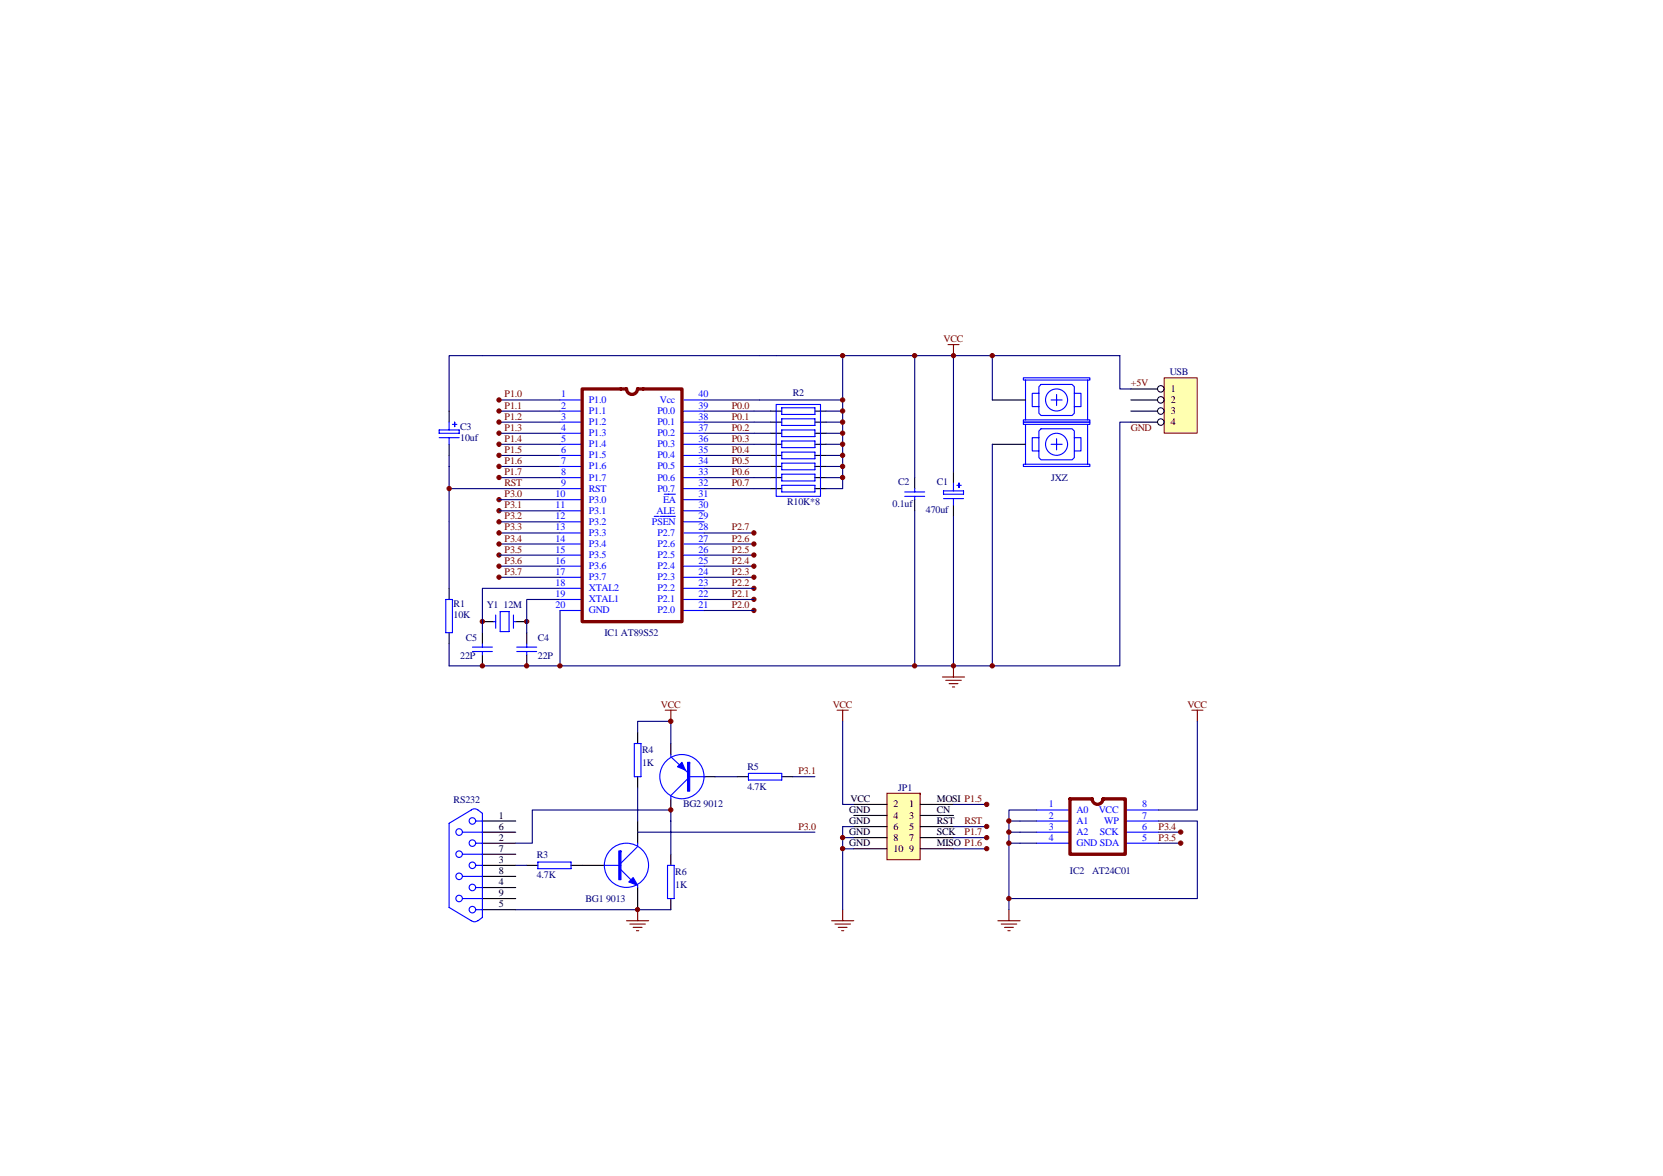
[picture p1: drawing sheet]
<svg xmlns="http://www.w3.org/2000/svg" width="297mm" height="210mm" viewBox="0 0 297 210" stroke-linecap="round" stroke-linejoin="round" font-family="sans-serif">
<path d="M80.2 105.1v1.9M80.2 113v2M86.2 113v2M86.2 116.9v2M86.2 111h2M92.1 111h2M94.1 113v2M94.1 116.9v2" fill="none" stroke="#000" stroke-width=".2"/>
<g fill="none" stroke="#00f" stroke-width=".2">
<path d="M79.6 107h1.2v6h-1.2zM84.4 116.3h3.5M84.4 115.5h3.5M86.2 115v.5M86.2 116.3v.6M88.2 111h.3M88.5 109.8v2.4M89.3 109.2h1.6v3.6h-1.6zM91.7 109.8v2.4M91.7 111h.4M92.3 116.3h3.6M92.3 115.5h3.6"/>
<path d="M94.1 115v.5M94.1 116.3v.6"/>
</g>
<path d="M86.2 63.5h49.5M125.8 71.4h9.9M80.2 87.2h19.8M80.2 93.2v11.9M89.1 97.1h10.9M89.1 95.2h10.9M89.1 93.2h10.9M125.8 87.2h8.9M125.8 81.3h8.9M100 107h-5.9v6M100 105.1h-13.8v7.9M100 109v9.9h-19.8v-3.9" fill="none" stroke="#000080" stroke-width=".2"/>
<g fill="#800000" stroke="#800000" stroke-width=".18">
<circle cx="86.2" cy="111" r=".39"/>
<circle cx="94.1" cy="111" r=".39"/>
</g>
<path d="M169.3 61.5h2M170.3 61.5v2M170.3 118.9v2M168.3 120.9h4M168.9 121.5h2.8M169.5 122.1h1.6M170.1 122.7h.4" fill="none" stroke="#800000" stroke-width=".2"/>
<path d="M208 67.5h5.8v9.8h-5.8z" fill="#ffffb0"/>
<path d="M207.9 67.5h5.9v9.8h-5.9z" fill="none" stroke="#800000" stroke-width=".18"/>
<g fill="none" stroke="#000" stroke-width=".18">
<circle cx="207.3" cy="69.4" r=".58"/>
<circle cx="207.3" cy="73.4" r=".58"/>
<circle cx="207.3" cy="75.4" r=".58"/>
<circle cx="207.3" cy="71.4" r=".58"/>
</g>
<path d="M80.2 73.4v2M80.2 79.3v2M202 69.4h4.8M202 71.4h4.8M202 73.4h4.8M202 75.4h4.8M163.4 85.3v1.9M163.4 89.2v2M170.3 84.3v2M170.3 90.2v2" fill="none" stroke="#000" stroke-width=".2"/>
<path d="M86.2 63.5h-6v9.9M125.8 73.4h8.9M125.8 75.4h8.9M125.8 77.4h8.9M125.8 79.3h8.9M80.2 81.3v11.9M89.1 83.3h10.9M89.1 81.3h10.9M125.8 83.3h8.9M125.8 85.3h8.9" fill="none" stroke="#000080" stroke-width=".2"/>
<g fill="none" stroke="#00f" stroke-width=".2">
<path d="M78.4 76.8h3.6v.6h-3.6zM78.4 78.1h3.6M80.2 75.4v1.4M80.2 78.1v1.2M80.8 75.8h.8M81.2 75.4v.8M100 71.4h4M100 73.4h4M100 75.4h4M100 77.4h4M100 79.3h4M121.8 71.4h4"/>
<path d="M121.8 73.4h4M121.8 75.4h4M121.8 77.4h4M121.8 79.3h4M100 81.3h4M100 83.3h4M100 85.3h4M100 87.2h4M100 89.2h4M100 91.2h4M100 93.2h4M100 95.2h4"/>
<path d="M100 97.1h4M100 99.1h4M116.9 92.2h.7M117.9 92.2h2.7M118.6 88.2h2M121.8 81.3h4M121.8 83.3h4M121.8 85.3h4M121.8 87.2h4M121.8 89.2h4M121.8 91.2h4M121.8 93.2h4"/>
<path d="M121.8 95.2h4M121.8 97.1h4M121.8 99.1h4M161.6 88.6h3.6M161.6 87.8h3.6M163.4 87.2v.6M163.4 88.6v.6M168.5 87.7h3.6v.5h-3.6zM168.5 89h3.6M170.3 86.3v1.4M170.3 89v1.2M170.9 86.7h.8"/>
<path d="M171.3 86.3v.8M100 101.1h4M100 103.1h4M100 105.1h4M100 107h4M100 109h4M121.8 101.1h4M121.8 103.1h4M121.8 105.1h4M121.8 107h4M121.8 109h4"/>
</g>
<path d="M113.9 69.4a.98 .98 0 0 1-1 1 .98 .98 0 0 1-1-1h-7.9v41.6h17.8v-41.6h-7.9" fill="none" stroke="#800000" stroke-width=".59"/>
<g fill="#800000" stroke="#800000" stroke-width=".18">
<circle cx="134.7" cy="105" r=".38"/>
<circle cx="134.7" cy="107" r=".38"/>
<circle cx="134.7" cy="109" r=".39"/>
</g>
<path d="M158.4 141.6v11.9h6v-11.9z" fill-rule="evenodd" fill="#ffffb0" stroke="#800000" stroke-width=".2"/>
<g fill="none" stroke="#000" stroke-width=".2">
<path d="M137.6 79.3h2M137.6 73.4h2M137.6 75.4h2M137.6 77.4h2M145.6 79.3h1.9M145.6 73.4h1.9M145.6 75.4h1.9M145.6 77.4h1.9M177.2 71.4h6M177.2 79.3h6M137.6 81.3h2M137.6 83.3h2"/>
<path d="M137.6 85.3h2M137.6 87.2h2M145.6 81.3h1.9M145.6 83.3h1.9M145.6 85.3h1.9M145.6 87.2h1.9M113.9 130.8v2M113.9 138.7v2M119.8 132.8v1.9M125.8 138.7h1.9M131.7 138.7h2M139.6 138.7h2"/>
<path d="M86.2 154.5h5.9M86.2 146.6h5.9M86.2 148.6h5.9M86.2 150.6h5.9M86.2 152.5h5.9M86.2 156.5h5.9M86.2 158.5h5.9M94.1 154.5h2M102 154.5h5.9M113.9 146.6v4M113.9 158.5v3.9M119.8 142.6v2"/>
<path d="M119.8 152.5v2M152.5 143.6h5.9M152.5 145.6h5.9M152.5 147.6h5.9M152.5 149.6h5.9M152.5 151.6h5.9M164.4 143.6h5.9M164.4 145.6h5.9M164.4 147.6h5.9M164.4 149.6h5.9M164.4 151.6h5.9M86.2 160.4h5.9"/>
<path d="M86.2 162.4h5.9M119.8 160.4v2"/>
</g>
<g fill="#800000" stroke="#800000" stroke-width=".18">
<circle cx="86.2" cy="118.9" r=".39"/>
<circle cx="94.1" cy="118.9" r=".39"/>
<circle cx="80.2" cy="87.2" r=".39"/>
<circle cx="176.2" cy="143.6" r=".39"/>
<circle cx="176.2" cy="147.6" r=".39"/>
<circle cx="176.2" cy="149.6" r=".39"/>
<circle cx="176.2" cy="151.5" r=".39"/>
<circle cx="89.1" cy="103.1" r=".38"/>
<circle cx="89.1" cy="101.1" r=".38"/>
<circle cx="89.1" cy="97.1" r=".38"/>
<circle cx="89.1" cy="95.2" r=".39"/>
<circle cx="89.1" cy="93.2" r=".38"/>
<circle cx="89.1" cy="83.3" r=".39"/>
<circle cx="89.1" cy="81.3" r=".38"/>
<circle cx="89.1" cy="85.3" r=".38"/>
<circle cx="134.7" cy="95.2" r=".39"/>
<circle cx="134.7" cy="97.1" r=".38"/>
<circle cx="134.7" cy="99.1" r=".38"/>
<circle cx="134.7" cy="101.1" r=".38"/>
<circle cx="89.1" cy="79.3" r=".39"/>
<circle cx="89.1" cy="77.3" r=".38"/>
<circle cx="89.1" cy="75.4" r=".39"/>
<circle cx="89.1" cy="73.4" r=".38"/>
<circle cx="89.1" cy="71.4" r=".38"/>
<circle cx="89.1" cy="91.2" r=".39"/>
<circle cx="89.1" cy="89.2" r=".38"/>
<circle cx="89.1" cy="99.1" r=".38"/>
<circle cx="134.7" cy="103.1" r=".38"/>
<circle cx="119.8" cy="144.6" r=".39"/>
<circle cx="113.9" cy="162.4" r=".38"/>
<circle cx="119.8" cy="128.8" r=".39"/>
<circle cx="210.9" cy="150.5" r=".39"/>
<circle cx="210.9" cy="148.6" r=".39"/>
<circle cx="150.5" cy="149.6" r=".39"/>
<circle cx="150.5" cy="151.5" r=".39"/>
<circle cx="180.2" cy="146.6" r=".39"/>
<circle cx="180.2" cy="148.6" r=".39"/>
<circle cx="180.2" cy="150.5" r=".39"/>
<circle cx="180.2" cy="160.4" r=".39"/>
<circle cx="177.2" cy="63.5" r=".39"/>
<circle cx="163.4" cy="63.5" r=".39"/>
<circle cx="100" cy="118.9" r=".39"/>
<circle cx="177.2" cy="118.9" r=".39"/>
<circle cx="163.4" cy="118.9" r=".39"/>
<circle cx="170.3" cy="63.5" r=".38"/>
<circle cx="170.3" cy="118.9" r=".38"/>
<circle cx="150.5" cy="63.5" r=".39"/>
<circle cx="150.5" cy="73.4" r=".39"/>
<circle cx="150.5" cy="75.4" r=".39"/>
<circle cx="150.5" cy="77.3" r=".39"/>
<circle cx="150.5" cy="79.3" r=".39"/>
<circle cx="150.5" cy="81.3" r=".39"/>
<circle cx="150.5" cy="83.3" r=".39"/>
<circle cx="150.5" cy="85.3" r=".39"/>
<circle cx="150.5" cy="71.4" r=".39"/>
</g>
<g fill="none" stroke="#800000" stroke-width=".2">
<path d="M118.8 126.8h2M119.8 126.8v2M149.5 126.8h2M150.5 126.8v2M212.9 126.8h2M213.9 126.8v2M111.9 164.4h4M112.5 165h2.8M113.1 165.6h1.6M113.7 166.2h.4M113.9 162.4v2M148.5 164.4h4"/>
<path d="M149.1 165h2.8M149.7 165.6h1.6M150.3 166.2h.4M150.5 162.4v2M178.2 164.4h4M178.8 165h2.8M179.4 165.6h1.6M180 166.2h.4M180.2 162.4v2"/>
</g>
<g fill="none" stroke="#000080" stroke-width=".2">
<path d="M89.1 71.4h10.9M89.1 73.4h10.9M89.1 75.4h10.9M89.1 77.4h10.9M89.1 79.3h10.9M134.7 73.4h2.9M134.7 75.4h2.9M134.7 77.4h2.9M134.7 79.3h2.9M135.7 63.5h64.3v5.9h2M135.7 71.4h14.8M147.5 73.4h3"/>
<path d="M147.5 75.4h3M147.5 77.4h3M147.5 79.3h3M150.5 63.5v23.7h-3M163.4 63.5v21.8M170.3 63.5v20.8M177.2 63.5v7.9M177.2 79.3v39.6M202 75.4h-2v43.5h-100M89.1 85.3h10.9M89.1 99.1h10.9M89.1 89.2h10.9"/>
<path d="M89.1 91.2h10.9M125.8 95.2h8.9M125.8 97.1h8.9M125.8 99.1h8.9M134.7 85.3h2.9M134.7 81.3h2.9M134.7 83.3h2.9M134.7 87.2h2.9M147.5 85.3h3M147.5 81.3h3M147.5 83.3h3M163.4 91.2v27.7"/>
<path d="M170.3 92.2v26.7M89.1 103.1h10.9M89.1 101.1h10.9M125.8 103.1h8.9M125.8 101.1h8.9M125.8 105.1h8.9M125.8 107h8.9M125.8 109h8.9M113.9 130.8v-2h5.9v4M127.7 138.7h4M141.6 138.7h4M150.5 128.8v14.8h2"/>
<path d="M213.9 128.8v15.8h-7M92.1 150.6h3v-6h24.7v7.9M92.1 154.5h2M113.9 140.7v5.9M113.9 148.6h31.7M150.5 149.6h2M150.5 151.6h2M152.5 147.6h-2v14.8M170.3 147.6h6M170.3 149.6h6M170.3 151.6h6M170.3 143.6h6"/>
<path d="M180.2 148.6h5M180.2 146.6h5M180.2 150.6h5M185.2 144.6h-5v17.8M206.9 146.6h7v13.8h-33.7M206.9 148.6h4M206.9 150.6h4M92.1 162.4h27.7"/>
</g>
<g fill="none" stroke="#00f" stroke-width=".2">
<path d="M138.6 72.2h8v16.4h-8zM139.6 72.8h6v1.2h-6zM139.6 74.8h6v1.2h-6zM139.6 76.8h6v1.2h-6zM139.6 78.7h6v1.2h-6zM182.8 67.5h11.9v.4h-11.9zM182.8 75h11.9v.4h-11.9zM182.8 75.4h11.9v.4h-11.9zM183.2 67.9v7.1M183.2 75.8v7.1M185.6 70.2h-1.2v2.4h1.2M185.6 78.1h-1.2v2.4h1.2"/>
<path d="M185.9 68.6h5.6l.4 .4v4.8l-.4 .4h-5.6l-.3-.4v-4.8zM185.9 76.6h5.6l.4 .4v4.7l-.4 .4h-5.6l-.3-.4v-4.7zM187.7 71.4h2M187.7 79.3h2M188.7 70.4v2M188.7 78.3v2M191.9 70.2h1.2v2.4h-1.2M191.9 78.1h1.2v2.4h-1.2M194.3 67.9v7.1M194.3 75.8v7.1M139.6 80.7h6v1.2h-6zM139.6 82.7h6v1.2h-6z"/>
<path d="M139.6 84.7h6v1.2h-6zM139.6 86.7h6v1.1h-6zM182.8 82.9h11.9v.4h-11.9zM113.3 132.8h1.2v5.9h-1.2zM119.8 134.7v.4l3 2.8M122.8 139.1l-3 2.9v.6M123.2 138.7h2.8M133.7 138.1h5.9v1.2h-5.9zM82.6 156.5h3.6M82.6 152.5h3.6M82.6 148.6h3.6M84.2 144.6l.6-.2 .5 .2"/>
<path d="M84.2 144.6l-4 2.4v15l4 2.4M85 154.5h1.2M85 158.5h1.2M85 150.6h1.2M85 146.6h1.2M85.4 144.6l.8 .6v18.6l-.8 .6M96.1 153.9h5.9v1.2h-5.9zM107.9 154.5h3M110.9 155.3l1.8 1.8M113.9 150.6v.6l-3 2.9M113.9 158.1v.4M119.2 154.5h1.2v5.9h-1.2z"/>
<path d="M185.2 150.6h5.9M185.2 148.6h5.9M185.2 146.6h5.9M185.2 144.6h5.9M201 150.6h5.9M201 148.6h5.9M201 146.6h5.9M201 144.6h5.9M82.6 160.4h3.6M84.2 164.4l.6 .2 .5-.2M85 162.4h1.2"/>
<circle cx="188.7" cy="79.3" r="1.97"/>
<circle cx="188.7" cy="71.4" r="1.97"/>
<circle cx="121.8" cy="138.7" r="4"/>
<circle cx="82" cy="148.6" r=".59"/>
<circle cx="82" cy="156.5" r=".58"/>
<circle cx="82" cy="152.5" r=".58"/>
<circle cx="84.4" cy="154.5" r=".58"/>
<circle cx="84.4" cy="150.5" r=".58"/>
<circle cx="84.4" cy="158.5" r=".58"/>
<circle cx="84.4" cy="146.6" r=".58"/>
<circle cx="111.9" cy="154.5" r="4"/>
<circle cx="82" cy="160.4" r=".58"/>
<circle cx="84.4" cy="162.4" r=".58"/>
</g>
<g fill="#00f" stroke="#00f" stroke-width=".2">
<path d="M121 136.9l.8-.8 .6 1.4z"/>
<path d="M113.1 156.7l.8 1.4-1.6-.6z"/>
<path d="M122.8 136.1v5.2h.4v-5.2z" fill-rule="evenodd"/>
<path d="M110.5 151.9v5.2h.4v-5.2z" fill-rule="evenodd"/>
</g>
<path d="M197 142.6a.97 .97 0 0 1-.9 1 .97 .97 0 0 1-1-1h-4v9.9h9.9v-9.9h-4" fill="none" stroke="#800000" stroke-width=".59"/>
<g font-size="1.8" fill="#800000">
<text x="168.5" y="61.1">VCC</text>
<text x="90.1" y="71">P1.0</text>
<text x="202" y="69">+5V</text>
<text x="90.1" y="72.9">P1.1</text>
<text x="90.1" y="74.9">P1.2</text>
<text x="90.1" y="76.9">P1.3</text>
<text x="130.7" y="72.9">P0.0</text>
<text x="130.7" y="74.9">P0.1</text>
<text x="130.7" y="76.9">P0.2</text>
<text x="202" y="76.9">GND</text>
<text x="90.1" y="80.9">P1.5</text>
<text x="90.1" y="82.8">P1.6</text>
<text x="90.1" y="78.9">P1.4</text>
<text x="130.7" y="80.9">P0.4</text>
<text x="130.7" y="78.9">P0.3</text>
<text x="130.7" y="82.8">P0.5</text>
<text x="90.1" y="84.8">P1.7</text>
<text x="90.1" y="86.8">RST</text>
<text x="90.1" y="88.8">P3.0</text>
<text x="130.7" y="84.8">P0.6</text>
<text x="130.7" y="86.8">P0.7</text>
<text x="90.1" y="92.7">P3.2</text>
<text x="90.1" y="94.7">P3.3</text>
<text x="90.1" y="90.7">P3.1</text>
<text x="130.7" y="94.7">P2.7</text>
<text x="90.1" y="96.7">P3.4</text>
<text x="90.1" y="100.6">P3.6</text>
<text x="90.1" y="98.7">P3.5</text>
<text x="130.7" y="100.6">P2.4</text>
<text x="130.7" y="98.7">P2.5</text>
<text x="130.7" y="96.7">P2.6</text>
<text x="90.1" y="102.6">P3.7</text>
<text x="130.7" y="106.6">P2.1</text>
<text x="130.7" y="104.6">P2.2</text>
<text x="130.7" y="102.6">P2.3</text>
<text x="130.7" y="108.6">P2.0</text>
<text x="118" y="126.4">VCC</text>
<text x="148.7" y="126.4">VCC</text>
<text x="212.1" y="126.4">VCC</text>
<text x="142.6" y="138.2">P3.1</text>
<text x="142.6" y="148.1">P3.0</text>
<text x="172.3" y="149.1">P1.7</text>
<text x="172.3" y="147.1">RST</text>
<text x="206.9" y="148.1">P3.4</text>
<text x="206.9" y="150.1">P3.5</text>
</g>
<g font-size="1.8" fill="#00f">
<text x="100.2" y="71">1</text>
<text x="105.2" y="72">P1.0</text>
<text x="117.9" y="72">Vcc</text>
<text x="124.8" y="71">40</text>
<text x="100.2" y="72.9">2</text>
<text x="100.2" y="74.9">3</text>
<text x="100.2" y="76.9">4</text>
<text x="105.2" y="73.9">P1.1</text>
<text x="105.2" y="75.9">P1.2</text>
<text x="105.2" y="77.9">P1.3</text>
<text x="117.5" y="77.9">P0.2</text>
<text x="117.5" y="75.9">P0.1</text>
<text x="117.5" y="73.9">P0.0</text>
<text x="124.8" y="76.9">37</text>
<text x="124.8" y="74.9">38</text>
<text x="124.8" y="72.9">39</text>
<text x="100.2" y="78.9">5</text>
<text x="100.2" y="80.9">6</text>
<text x="100.2" y="82.8">7</text>
<text x="105.2" y="79.9">P1.4</text>
<text x="105.2" y="81.9">P1.5</text>
<text x="105.2" y="83.8">P1.6</text>
<text x="117.5" y="83.8">P0.5</text>
<text x="117.5" y="81.9">P0.4</text>
<text x="117.5" y="79.9">P0.3</text>
<text x="124.8" y="82.8">34</text>
<text x="124.8" y="80.9">35</text>
<text x="124.8" y="78.9">36</text>
<text x="99.2" y="88.8">10</text>
<text x="100.2" y="84.8">8</text>
<text x="100.2" y="86.8">9</text>
<text x="105.2" y="85.8">P1.7</text>
<text x="105.2" y="87.8">RST</text>
<text x="105.2" y="89.8">P3.0</text>
<text x="117.5" y="87.8">P0.7</text>
<text x="117.5" y="85.8">P0.6</text>
<text x="118.4" y="89.8">EA</text>
<text x="124.8" y="88.8">31</text>
<text x="124.8" y="86.8">32</text>
<text x="124.8" y="84.8">33</text>
<text x="99.2" y="90.7">11</text>
<text x="99.2" y="92.7">12</text>
<text x="99.2" y="94.7">13</text>
<text x="105.2" y="91.7">P3.1</text>
<text x="105.2" y="93.7">P3.2</text>
<text x="105.2" y="95.7">P3.3</text>
<text x="116.5" y="93.7">PSEN</text>
<text x="117.3" y="91.7">ALE</text>
<text x="117.5" y="95.7">P2.7</text>
<text x="124.8" y="94.7">28</text>
<text x="124.8" y="92.7">29</text>
<text x="124.8" y="90.7">30</text>
<text x="99.2" y="96.7">14</text>
<text x="99.2" y="98.7">15</text>
<text x="99.2" y="100.6">16</text>
<text x="105.2" y="97.7">P3.4</text>
<text x="105.2" y="99.7">P3.5</text>
<text x="105.2" y="101.6">P3.6</text>
<text x="117.5" y="101.6">P2.4</text>
<text x="117.5" y="99.7">P2.5</text>
<text x="117.5" y="97.7">P2.6</text>
<text x="124.8" y="100.6">25</text>
<text x="124.8" y="98.7">26</text>
<text x="124.8" y="96.7">27</text>
<text x="99.2" y="102.6">17</text>
<text x="99.2" y="104.6">18</text>
<text x="99.2" y="106.6">19</text>
<text x="105.2" y="103.6">P3.7</text>
<text x="105.2" y="105.6">XTAL2</text>
<text x="105.2" y="107.6">XTAL1</text>
<text x="117.5" y="107.6">P2.1</text>
<text x="117.5" y="105.6">P2.2</text>
<text x="117.5" y="103.6">P2.3</text>
<text x="124.8" y="106.6">22</text>
<text x="124.8" y="104.6">23</text>
<text x="124.8" y="102.6">24</text>
<text x="99.2" y="108.6">20</text>
<text x="105.2" y="109.5">GND</text>
<text x="117.5" y="109.5">P2.0</text>
<text x="124.8" y="108.6">21</text>
<text x="187.3" y="144.2">1</text>
<text x="187.3" y="146.2">2</text>
<text x="187.3" y="148.1">3</text>
<text x="192.3" y="145.2">A0</text>
<text x="192.3" y="147.1">A1</text>
<text x="192.3" y="149.1">A2</text>
<text x="196.3" y="145.2">VCC</text>
<text x="196.4" y="149.1">SCK</text>
<text x="197.2" y="147.1">WP</text>
<text x="204" y="148.1">6</text>
<text x="204" y="146.2">7</text>
<text x="204" y="144.2">8</text>
<text x="187.3" y="150.1">4</text>
<text x="192.3" y="151.1">GND SDA</text>
<text x="204" y="150.1">5</text>
</g>
<g font-size="1.8" fill="#000080">
<text x="141.6" y="70.8">R2</text>
<text x="208.9" y="67">USB</text>
<text x="82.2" y="76.7">C3</text>
<text x="82.2" y="78.7">10uf</text>
<text x="160.4" y="86.6">C2</text>
<text x="167.3" y="86.6">C1</text>
<text x="187.7" y="85.8">JXZ</text>
<text x="140.6" y="90.1">R10K*8</text>
<text x="159.4" y="90.6">0.1uf</text>
<text x="165.4" y="91.5">470uf</text>
<text x="81" y="108.4">R1</text>
<text x="81" y="110.3">10K</text>
<text x="86.9" y="108.6">Y1 12M</text>
<text x="107.9" y="113.5">IC1 AT89S52</text>
<text x="82.2" y="117.7">22P</text>
<text x="83.2" y="114.5">C5</text>
<text x="96.1" y="114.5">C4</text>
<text x="96.1" y="117.7">22P</text>
<text x="114.7" y="134.5">R4</text>
<text x="114.7" y="136.8">1K</text>
<text x="133.5" y="137.4">R5</text>
<text x="81" y="143.4">RS232</text>
<text x="133.5" y="141">4.7K</text>
<text x="160.4" y="141.2">JP1</text>
<text x="122" y="144.2">BG2 9012</text>
<text x="95.9" y="153.3">R3</text>
<text x="95.9" y="156.8">4.7K</text>
<text x="104.6" y="161">BG1 9013</text>
<text x="120.6" y="156.2">R6</text>
<text x="120.6" y="158.6">1K</text>
<text x="191.1" y="156">IC2</text>
<text x="195.1" y="156">AT24C01</text>
</g>
<g font-size="1.8">
<text x="209.1" y="70">1</text>
<text x="209.1" y="72">2</text>
<text x="209.1" y="73.9">3</text>
<text x="209.1" y="75.9">4</text>
<text x="151.9" y="143.2">VCC</text>
<text x="167.3" y="143.2">MOSI P1.5</text>
<text x="89.1" y="146.2">1</text>
<text x="89.1" y="148.1">6</text>
<text x="151.7" y="145.2">GND</text>
<text x="151.7" y="147.1">GND</text>
<text x="151.7" y="149.1">GND</text>
<text x="159.6" y="144.2">2</text>
<text x="159.6" y="146.2">4</text>
<text x="159.6" y="148.1">6</text>
<text x="162.4" y="144.2">1</text>
<text x="162.4" y="146.2">3</text>
<text x="162.4" y="148.1">5</text>
<text x="167.3" y="145.2">CN</text>
<text x="167.3" y="147.1">RST</text>
<text x="167.3" y="149.1">SCK</text>
<text x="89.1" y="150.1">2</text>
<text x="89.1" y="152.1">7</text>
<text x="89.1" y="154.1">3</text>
<text x="151.7" y="151.1">GND</text>
<text x="159.6" y="150.1">8</text>
<text x="159.6" y="152.1">10</text>
<text x="162.4" y="150.1">7</text>
<text x="162.4" y="152.1">9</text>
<text x="167.3" y="151.1">MISO P1.6</text>
<text x="89.1" y="156">8</text>
<text x="89.1" y="158">4</text>
<text x="89.1" y="160">9</text>
<text x="89.1" y="162">5</text>
</g>
</svg>
